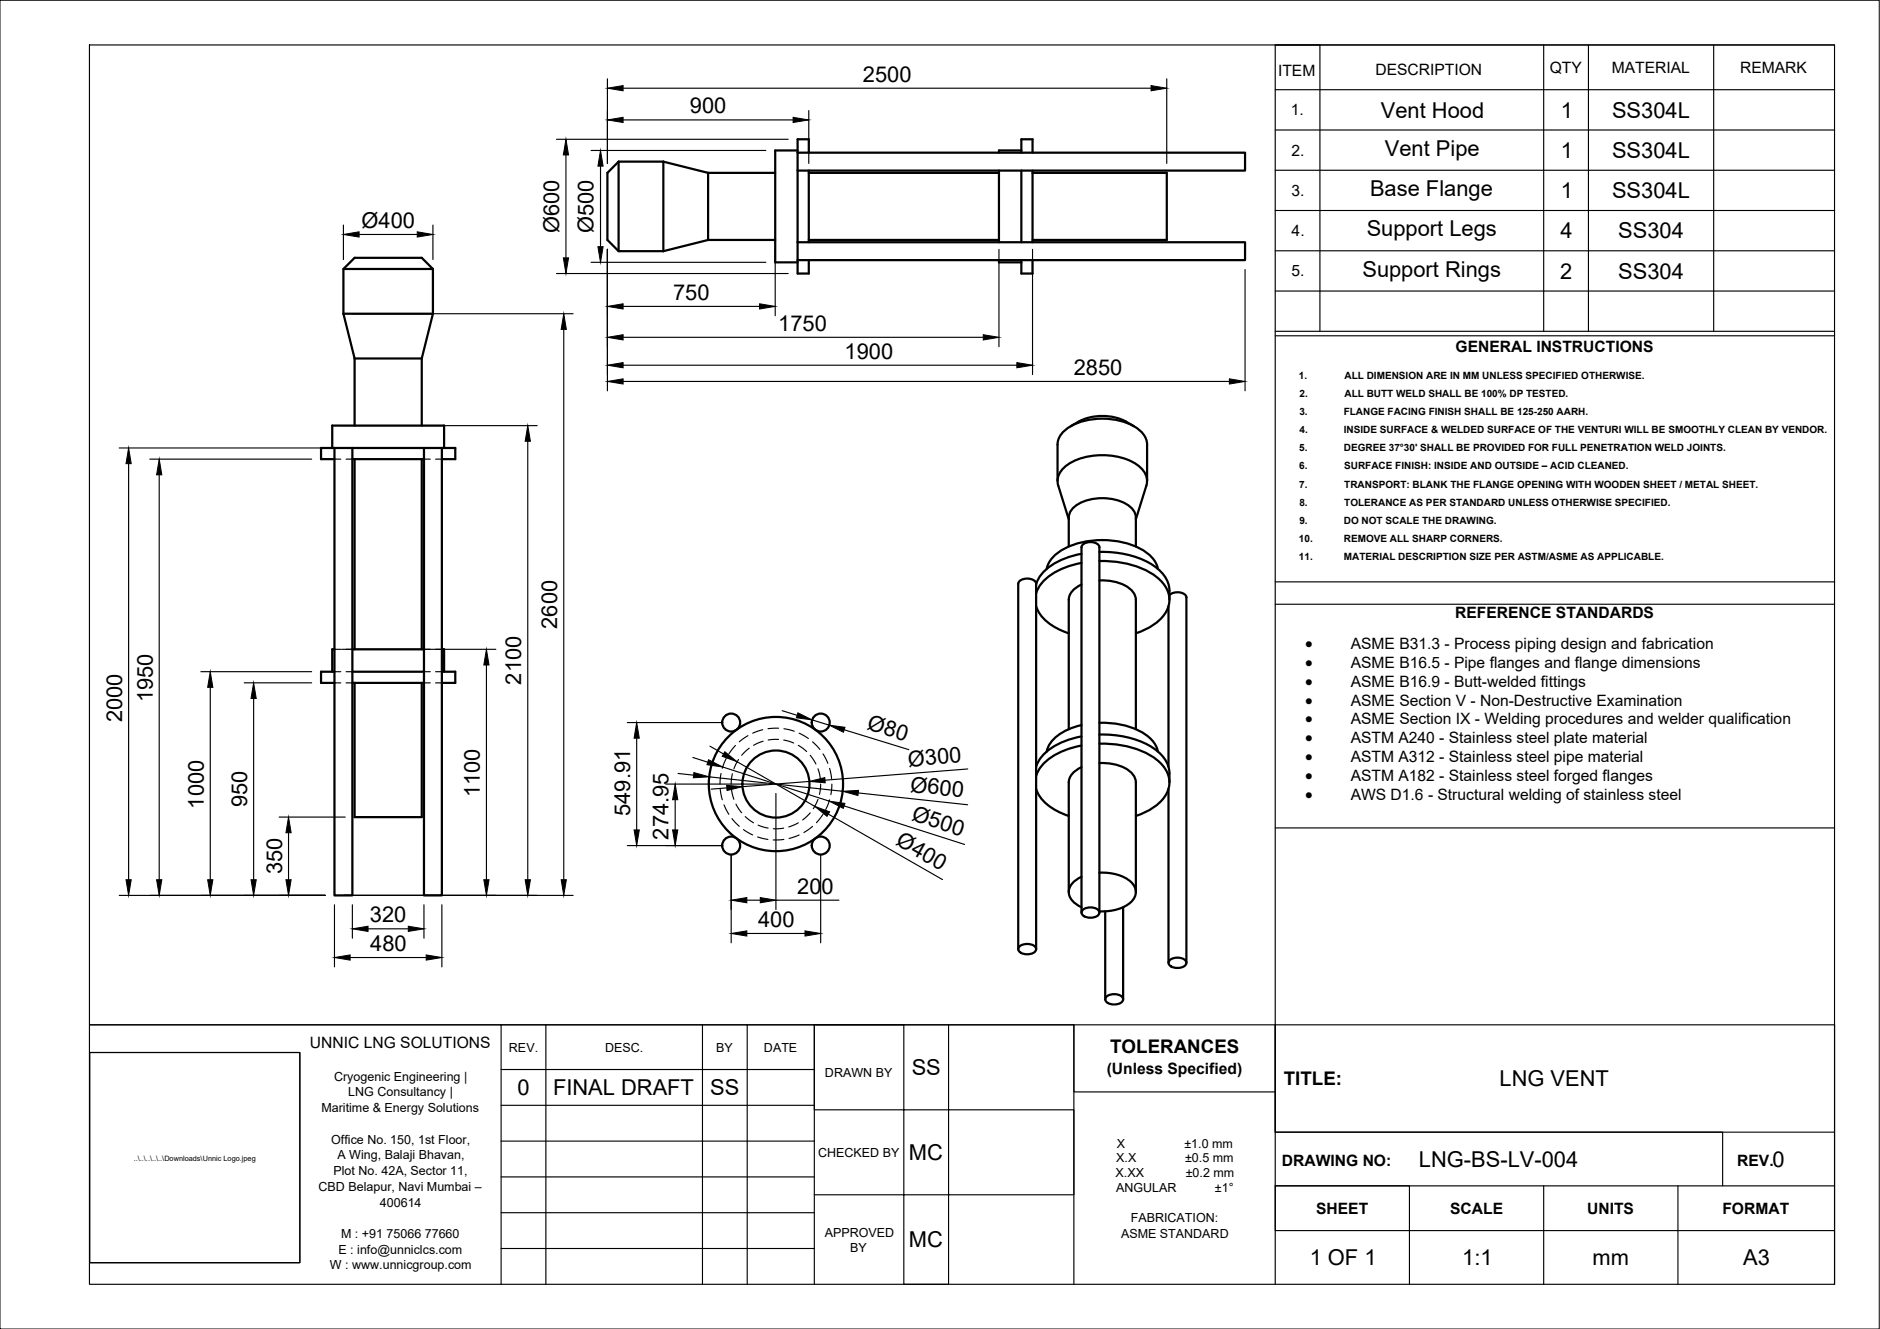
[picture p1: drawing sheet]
<svg xmlns="http://www.w3.org/2000/svg" width="420mm" height="297mm" viewBox="0 0 420 297" stroke-linecap="round" stroke-linejoin="round" font-family="sans-serif">
<!-- layer: Visible -->
<g fill="none" stroke="#000" stroke-width=".5">
<path d="M138.3 36.1l-2.5 2.5v15l2.5 2.5h10M138.3 36.1v20M138.3 36.1h10M148.3 36.1v20M148.3 36.1l10 2.5M158.3 38.6v15M158.3 38.6h14.9M178.3 33.6h-5.1v25h5.1M178.3 34.1v-3h2.5v3M178.3 38.1v16M178.3 34.1v4M178.3 34.1h100v4h-100"/>
<path d="M180.8 38.1v16M180.8 38.6h42.5M223.3 38.1v16M228.3 33.6h-5v.5M228.3 34.1v-3h2.5v3M228.3 38.1v16M230.8 38.6h30v15h-30M230.8 38.1v16M158.3 53.6h14.9M158.3 53.6l-10 2.5M178.3 58.1v3h2.5v-3M178.3 54.1v4"/>
<path d="M178.3 54.1h100v4h-100M180.8 53.6h42.5M223.3 58.1v.5h5M228.3 58.1v3h2.5v-3M76.8 60.1h20M76.8 70.1h20M76.8 70.1l2.4 10M96.8 60.1l-2.5-2.5h-15.1l-2.4 2.5v10M96.8 60.1v10M96.8 70.1l-2.5 10M79.2 80.1h15.1M79.2 80.1v15"/>
<path d="M94.3 80.1v15M241 94.2l-1.7 1.1M241.1 94.2a11.9 11.9 0 0 1 12.3 1.1M74.3 100.1v-5h25v5M74.8 100.1h-3v2.5h3M74.8 100.1h4M74.8 100.1v100h4v-100M78.8 102.6h16M78.8 100.1h16M79.2 102.6v42.5M94.3 102.6v42.5M94.8 100.1h4"/>
<path d="M94.8 100.1v100h4v-100M98.8 100.1h2.9v2.5h-2.9M236.3 107.5v-8.2a5 5 0 0 1 3-4 15.3 15.3 0 0 1 15 .5 4.7 4.7 0 0 1 2.1 3.5v8.2M236.5 108.5a4.2 4.2 0 0 1 2.4-4.8 15.4 15.4 0 0 1 14.9 0 4.4 4.4 0 0 1 2.4 4.8M236.5 108.5l2.4 7.6M256.2 108.5l-2.3 7.6M231.6 135.5a9.6 9.6 0 0 0 6.1 5.6l1.2 .5M233.9 127.2a8.1 8.1 0 0 1 5.7-5.4 19.4 19.4 0 0 1 16.5 1.6 6.3 6.3 0 0 1 2.7 3.8M238.9 122.1v-6.4a4.2 4.2 0 0 1 3-3.5 11.4 11.4 0 0 1 10.5 .9 3.3 3.3 0 0 1 1.5 2.6v6.4M241.7 125.8a14.6 14.6 0 0 0-9.3 5.1l-.8 1.7M241.7 123.8a14.6 14.6 0 0 0-9.3 5.1l-.8 1.7M241.7 130.6a4.2 4.2 0 0 0-2.8 3.5v28.9"/>
<path d="M245.7 125.4a20 20 0 0 1 13.1 3.8 5.9 5.9 0 0 1-.1 9.7 14.8 14.8 0 0 1-4.8 2.7M245.7 123.4a19.6 19.6 0 0 1 13.5 4.2 6.9 6.9 0 0 1 2.2 6.5M245.7 129.7a9 9 0 0 1 7.7 2.8l.5 1.6v28.9M261.1 135.5v35.9M261.4 133a2.72 2.72 0 0 1 3.7 .2v82M74.8 145.1h-.5v5M74.8 150.1h-3v2.5h3M78.8 145.1h16M78.8 152.6h16M78.8 150.1h16M79.2 152.6v30h15.1v-30M98.8 145.1h.5v5"/>
<path d="M98.8 150.1h2.9v2.5h-2.9M231.6 176.3a9.6 9.6 0 0 0 6.1 5.7l1.2 .4M241.7 162.1a11.1 11.1 0 0 0-7.2 4.3l-.6 1.6M241.7 166.6a14.6 14.6 0 0 0-9.3 5.2l-.8 1.6M241.7 164.6a14.6 14.6 0 0 0-9.3 5.1l-.8 1.7M241.7 171.5a4.2 4.2 0 0 0-2.8 3.4v24.5M245.7 161.6a15.5 15.5 0 0 1 11.8 3.9l1 1.6 .3 .9M245.7 166.2a20 20 0 0 1 13.1 3.8 5.9 5.9 0 0 1-.1 9.8 14.8 14.8 0 0 1-4.8 2.6M245.7 164.2a19.6 19.6 0 0 1 13.5 4.2 6.9 6.9 0 0 1 2.2 6.5M245.7 170.6a9 9 0 0 1 7.7 2.8l.5 1.5v24.5M261.1 176.3v38.9M241.7 196a3.8 3.8 0 0 0-2.8 3.9 4.5 4.5 0 0 0 2.8 2.9"/>
<path d="M245.7 195.1a9.2 9.2 0 0 1 7.5 2.5 2.97 2.97 0 0 1-1 4.5 10.6 10.6 0 0 1-6.5 1.6M227.6 212.1v-81.6a2.32 2.32 0 0 1 3.4-.8l.5 .5 .1 .3v81.6M227.8 211.6a2.64 2.64 0 0 1 3.8 .4 1.63 1.63 0 0 1-2 1.3 1.63 1.63 0 0 1-2-1.3zM241.7 204v-81.7a2.32 2.32 0 0 1 3.4-.8l.5 .5 .1 .3v81.7M241.9 203.4a2.64 2.64 0 0 1 3.8 .4 1.63 1.63 0 0 1-2 1.3 1.63 1.63 0 0 1-2-1.3zM247 203.7v19.7M251 202.8v20.6M261.4 214.7a2.64 2.64 0 0 1 3.7 .3 1.63 1.63 0 0 1-2 1.4 1.63 1.63 0 0 1-1.9-1.4zM247.2 222.8a2.64 2.64 0 0 1 3.8 .4 1.63 1.63 0 0 1-2 1.3 1.63 1.63 0 0 1-2-1.3z"/>
<circle cx="163.4" cy="161.5" r="2.01"/>
<circle cx="173.4" cy="175.2" r="7.5"/>
<circle cx="173.4" cy="175.2" r="15"/>
<circle cx="183.4" cy="161.5" r="2.01"/>
<circle cx="163.4" cy="189" r="2.01"/>
<circle cx="183.4" cy="189" r="2.01"/>
</g>
<!-- layer: Hidden -->
<g fill="none" stroke="#000" stroke-width=".25">
<path d="M74.8 102.6h1.4M77.3 102.6h1.5M94.8 102.6h1.4M97.3 102.6h1.5M74.8 145.1h1.4M74.8 152.6h1.4M74.8 150.1h1.4M77.3 145.1h1.5M77.3 152.6h1.5M77.3 150.1h1.5M94.8 145.1h1.4M94.8 152.6h1.4"/>
<path d="M94.8 150.1h1.4M97.3 145.1h1.5M97.3 152.6h1.5M97.3 150.1h1.5M161 176.4l.4 2.4M161.1 172.9l-.2 2.3M161.8 179.9l1.1 2.1M162.3 169.5l-.9 2.2M163.5 176.4l.5 2.3M163.7 172.9l-.3 2.3M164.4 166.6l-1.5 1.9M164.5 179.7l1.2 2"/>
<path d="M165.1 169.8l-1.1 2M167.2 164.4l-2 1.4M167.4 167.2l-1.6 1.6M170.5 163.1l-2.3 .8M170.6 165.7l-2.2 .9M174 165.3l-2.3 .1M174 162.8l-2.4 .1M175.2 165.4l2.2 .7M175.2 162.9l2.3 .5M178.4 166.6l1.9 1.4M178.6 163.9l2.1 1.2M181.1 168.8l1.3 2"/>
<path d="M181.6 165.8l1.6 1.7M182.8 178.7l-1 2M182.8 171.8l.5 2.3M183.4 175.3l-.3 2.3M183.9 168.5l1.1 2.1M185.4 171.7l.5 2.4M185.4 178.8l-.9 2.2M185.9 175.3l-.2 2.3M163.6 183l1.6 1.7M166.2 185.4l2 1.2M166.5 182.5l1.9 1.4M169.3 187.1l2.3 .5"/>
<path d="M169.4 184.4l2.3 .7M175.1 185.1l-2.3 .1M175.2 187.6l-2.4 .1M178.4 183.9l-2.1 .9M178.6 186.6l-2.2 .8M181.1 181.7l-1.7 1.6M181.6 184.7l-1.9 1.4M183.9 182l-1.4 1.9"/>
</g>
<!-- layer: FD_Dimensions -->
<g fill="none" stroke="#000" stroke-width=".25">
<path d="M135.8 17.6v18.9M139.3 19.7h117.9M260.8 17.6v18.9M124.4 31.1h51.7M126.5 34.6v23M132.1 33.6h39.1M134.2 37.1v18M139.3 26.8h37.9M180.8 24.7v11.8M76.8 50.3v7.7M80.3 52.4h12.9M96.8 50.3v7.7"/>
<path d="M132.1 58.6h39.1M135.8 55.7v31.7M173.2 55.7v14.9M223.3 55.7v21.8M230.8 55.7v28M78.8 70.1h49.3M124.4 61.1h51.7M126 73.6v123M139.3 75.4h80.5M139.3 68.5h30.5M278.3 60.2v27.2M76.3 95.1h43.8"/>
<path d="M118 98.6v98M139.3 85.3h135.5M139.3 81.6h88M26.6 100.1h46.1M28.7 103.6v93M33.5 102.6h36.1M35.6 106.1v90.5M44.9 150.1h24.7M47 153.6v43M54.6 152.6h15M56.7 156.1v40.5M76.3 145.1h34.5"/>
<path d="M108.7 148.6v48M174.8 158.8l3.3 1.1M140.2 161.5h21.1M142.3 165v20.5M148.8 175.2h22.5M150.9 178.7v6.8M151.5 172.9l3.5 .4M154.8 169.3l3.4 1.1M158.5 173.6l29.8 3.3M158.7 166.8l3 1.7M161.5 171.4l23.8 7.7M162.4 176.1l-3.4 .3"/>
<path d="M164.7 170.3l17.4 9.9M173.4 177.3v26M180.9 174.7l-15 1.1M181.5 160.9l3.8 1.2M188.7 163.1l14.4 4.5M191.8 177.2l24.5 2.7M216.3 171.9l-31.9 2.5M62.4 182.6h14.8M64.5 186.1v10.5M140.2 189h21.1M163.4 191.1v19.6M183.4 191.1v19.6"/>
<path d="M185.1 182l25.5 14.6M188.6 180.1l27 8.6M26.6 200.1h46.1M74.8 202.2v13.9M76.9 200.1h51.2M78.3 214h16.9M78.8 202.2v7.5M82.3 207.6h8.9M94.8 202.2v7.5M98.8 202.2v13.9M166.9 208.6h13M166.9 201.2h3"/>
<path d="M173.4 201.2h14.1"/>
</g>
<g fill="#000" stroke="#000" stroke-width=".22">
<path d="M135.8 19.7l3.5-.6v1.2zM257.2 19.1l3.6 .6-3.6 .6zM126.5 31.1l.6 3.5h-1.2zM134.2 33.6l.6 3.5h-1.2zM135.8 26.8l3.5-.6v1.2zM177.2 26.2l3.6 .6-3.6 .6zM76.8 52.4l3.5-.6v1.2zM93.2 51.8l3.6 .6-3.6 .6zM125.9 57.6h1.2l-.6 3.5zM133.6 55.1h1.2l-.6 3.5zM126 70.1l.6 3.5h-1.2zM135.8 75.4l3.5-.6v1.2z"/>
<path d="M135.8 68.5l3.5-.6v1.2zM169.8 67.9l3.4 .6-3.4 .6zM219.8 74.8l3.5 .6-3.5 .6zM118 95.1l.5 3.5h-1.1zM135.8 85.3l3.5-.6v1.1zM135.8 81.6l3.5-.6v1.2zM227.3 81l3.5 .6-3.5 .6zM274.8 84.7l3.5 .6-3.5 .5zM28.7 100.1l.6 3.5h-1.1zM35.6 102.6l.6 3.5h-1.2zM47 150.1l.6 3.5h-1.2zM56.7 152.6l.6 3.5h-1.2z"/>
<path d="M108.7 145.1l.6 3.5h-1.2zM178.3 159.3l3.2 1.6-3.5-.5zM142.3 161.5l.6 3.5h-1.2zM150.9 175.2l.6 3.5h-1.2zM155.1 172.7l3.4 .9-3.5 .2zM158.3 169.8l3.2 1.6-3.5-.5zM162 168l2.7 2.3-3.3-1.3zM162.4 175.5l3.5 .3-3.4 .9zM180.9 174.7l3.4-.9 .1 1.2zM185.3 179.1l3.5 .5-.3 1.1zM185.3 162.1l3.5 .5-.3 1.1zM188.3 176.9l3.6-.2-.2 1.1z"/>
<path d="M28.2 196.6h1.1l-.6 3.5zM35 196.6h1.2l-.6 3.5zM46.4 196.6h1.2l-.6 3.5zM56.1 196.6h1.2l-.6 3.5zM63.9 196.6h1.2l-.6 3.5zM64.5 182.6l.6 3.5h-1.2zM108.1 196.6h1.2l-.6 3.5zM117.4 196.6h1.1l-.5 3.5zM125.4 196.6h1.2l-.6 3.5zM141.7 185.5h1.2l-.6 3.5zM150.3 185.5h1.2l-.6 3.5zM182.1 180.2l3.3 1.2-.6 1.1z"/>
<path d="M74.8 214l3.5-.6v1.2zM78.8 207.6l3.5-.6v1.2zM91.2 207l3.6 .6-3.6 .6zM95.2 213.4l3.6 .6-3.6 .6zM163.4 208.6l3.5-.5v1.1zM163.4 201.2l3.5-.6v1.2zM169.9 200.6l3.5 .6-3.5 .6zM179.9 208.1l3.5 .5-3.5 .6z"/>
</g>
<!-- layer: 0 -->
<path d="M0 .1h420v296.9h-420z" fill="none" stroke="#000" stroke-width=".22"/>
<g fill="none" stroke="#000" stroke-width=".25">
<path d="M20 10.1h390v276.9h-390zM285 10.1h10v63.9M285 10.1h125M285 10.1v219M345 10.1v63.9M355 10.1v63.9M383 10.1v63.9M285 20.1h125M285 29.1h125M285 38.1h125M285 47h125M285 56.1h125"/>
<path d="M285 65.1h125M285 74h125M285 75.1h125M285 130.1h125M285 135.1h125M285 185h125M20 235.2h47v47h-47zM112 229.1h70M112 239h70M122 229.1v57.9M157 229.1v57.9M167 229.1v57.9"/>
<path d="M212 229.1v57.9h-10v-57.9h-20v18.9h58v19h-58M240 229.1v14.9h45M112 247h70M112 255h70M285 253h100v12M410 253h-125v-23.9v57.9M112 263h70M112 271h70M112 279h70M285 265h30v22M285 265v10h125M285 265h125"/>
<path d="M345 265v22M375 265v22M112 287v-57.9h-92h390v57.9M182 287v-57.9h58v57.9"/>
</g>
<g font-size="4.9">
<text x="192.9" y="18.3">2500</text>
<text x="154.2" y="25.3">900</text>
<text x="308.6" y="26.3">Vent Hood</text>
<text x="348.8" y="26.3">1</text>
<text x="360.3" y="26.3">SS304L</text>
<text x="309.5" y="34.8">Vent Pipe</text>
<text x="348.8" y="35.3">1</text>
<text x="360.3" y="35.3">SS304L</text>
<text x="306.2" y="43.8">Base Flange</text>
<text x="348.8" y="44.3">1</text>
<text x="360.3" y="44.3">SS304L</text>
<text x="80.8" y="50.9">Ø400</text>
<text x="124.9" y="52.1" transform="rotate(-90 124.9 52.1)">Ø600</text>
<text x="132.7" y="52.1" transform="rotate(-90 132.7 52.1)">Ø500</text>
<text x="305.4" y="52.8">Support Legs</text>
<text x="348.7" y="53.3">4</text>
<text x="361.7" y="53.3">SS304</text>
<text x="304.5" y="61.8">Support Rings</text>
<text x="348.7" y="62.3">2</text>
<text x="361.7" y="62.3">SS304</text>
<text x="150.4" y="67">750</text>
<text x="173.9" y="73.9">1750</text>
<text x="188.8" y="80.2">1900</text>
<text x="240" y="83.8">2850</text>
<text x="124.5" y="140.5" transform="rotate(-90 124.5 140.5)">2600</text>
<text x="116.5" y="153" transform="rotate(-90 116.5 153)">2100</text>
<text x="27.3" y="161.4" transform="rotate(-90 27.3 161.4)">2000</text>
<text x="34.1" y="157" transform="rotate(-90 34.1 157)">1950</text>
<text x="193.6" y="163" transform="rotate(17 193.6 163)">Ø80</text>
<text x="203.1" y="171.4" transform="rotate(-5 203.1 171.4)">Ø300</text>
<text x="107.3" y="178.2" transform="rotate(-90 107.3 178.2)">1100</text>
<text x="203.4" y="176.9" transform="rotate(6 203.4 176.9)">Ø600</text>
<text x="45.5" y="180.7" transform="rotate(-90 45.5 180.7)">1000</text>
<text x="55.2" y="180.4" transform="rotate(-90 55.2 180.4)">950</text>
<text x="140.8" y="182.4" transform="rotate(-90 140.8 182.4)">549.91</text>
<text x="203.5" y="183.3" transform="rotate(18 203.5 183.3)">Ø500</text>
<text x="149.4" y="187.6" transform="rotate(-90 149.4 187.6)">274.95</text>
<text x="200" y="188.7" transform="rotate(30 200 188.7)">Ø400</text>
<text x="63" y="195.4" transform="rotate(-90 63 195.4)">350</text>
<text x="178.2" y="199.7">200</text>
<text x="82.7" y="206.1">320</text>
<text x="169.4" y="207.2">400</text>
<text x="82.8" y="212.6">480</text>
<text x="115.7" y="244.8">0</text>
<text x="123.6" y="244.8">FINAL DRAFT</text>
<text x="158.7" y="244.8">SS</text>
<text x="203.8" y="240.3">SS</text>
<text x="335.1" y="242.8">LNG VENT</text>
<text x="203.1" y="259.3">MC</text>
<text x="317.1" y="260.8">LNG-BS-LV-004</text>
<text x="396.2" y="260.8">0</text>
<text x="203.1" y="278.8">MC</text>
<text x="292.7" y="282.8">1 OF 1</text>
<text x="326.8" y="282.8">1:1</text>
<text x="355.9" y="282.8">mm</text>
<text x="389.6" y="282.8">A3</text>
</g>
<g font-size="4.2">
<text x="248.1" y="235.4">TOLERANCES</text>
<text x="286.9" y="242.5">TITLE:</text>
</g>
<g font-size="3.7">
<text x="291.7" y="145.1">·</text>
<text x="291.7" y="149.3">·</text>
<text x="291.7" y="153.5">·</text>
<text x="291.7" y="157.7">·</text>
<text x="291.7" y="161.9">·</text>
<text x="291.7" y="166.1">·</text>
<text x="291.7" y="170.3">·</text>
<text x="291.7" y="174.5">·</text>
<text x="291.7" y="178.7">·</text>
</g>
<g font-size="3.5">
<text x="285.6" y="17">ITEM</text>
<text x="307.4" y="16.7">DESCRIPTION</text>
<text x="346.3" y="16.4">QTY</text>
<text x="360.2" y="16.3">MATERIAL</text>
<text x="388.9" y="16.3">REMARK</text>
<text x="288.5" y="25.8">1.</text>
<text x="288.6" y="34.8">2.</text>
<text x="288.6" y="43.8">3.</text>
<text x="288.7" y="52.8">4.</text>
<text x="288.6" y="61.8">5.</text>
<text x="325.3" y="78.6">GENERAL INSTRUCTIONS</text>
<text x="325.2" y="138.2">REFERENCE STANDARDS</text>
<text x="301.9" y="145.1">ASME B31.3 - Process piping design and fabrication</text>
<text x="301.9" y="149.3">ASME B16.5 - Pipe flanges and flange dimensions</text>
<text x="301.9" y="153.5">ASME B16.9 - Butt-welded fittings</text>
<text x="301.9" y="157.7">ASME Section V - Non-Destructive Examination</text>
<text x="301.9" y="161.9">ASME Section IX - Welding procedures and welder qualification</text>
<text x="301.9" y="166.1">ASTM A240 - Stainless steel plate material</text>
<text x="301.9" y="170.3">ASTM A312 - Stainless steel pipe material</text>
<text x="301.9" y="174.5">ASTM A182 - Stainless steel forged flanges</text>
<text x="301.9" y="178.7">AWS D1.6 - Structural welding of stainless steel</text>
<text x="69.3" y="234.3">UNNIC LNG SOLUTIONS</text>
<text x="247.4" y="240">(Unless Specified)</text>
<text x="286.5" y="260.5">DRAWING NO:</text>
<text x="388.3" y="260.5">REV.</text>
<text x="294.1" y="271.3">SHEET</text>
<text x="324.1" y="271.3">SCALE</text>
<text x="354.7" y="271.3">UNITS</text>
<text x="384.9" y="271.3">FORMAT</text>
</g>
<g font-size="2.8">
<text x="113.7" y="235">REV.</text>
<text x="135.2" y="235">DESC.</text>
<text x="160" y="235">BY</text>
<text x="170.7" y="235">DATE</text>
<text x="74.7" y="241.5">Cryogenic Engineering |</text>
<text x="77.8" y="245">LNG Consultancy |</text>
<text x="184.4" y="240.8">DRAWN BY</text>
<text x="71.8" y="248.6">Maritime &amp; Energy Solutions</text>
<text x="74" y="255.6">Office No. 150, 1st Floor,</text>
<text x="249.6" y="256.5">X</text>
<text x="264.7" y="256.5">±1.0 mm</text>
<text x="74.5" y="262.7">Plot No. 42A, Sector 11,</text>
<text x="75.4" y="259.1">A Wing, Balaji Bhavan,</text>
<text x="182.8" y="258.5">CHECKED BY</text>
<text x="249.3" y="263.2">X.XX</text>
<text x="249.5" y="259.8">X.X</text>
<text x="264.8" y="259.8">±0.5 mm</text>
<text x="265" y="263.2">±0.2 mm</text>
<text x="71.2" y="266.2">CBD Belapur, Navi Mumbai –</text>
<text x="84.9" y="269.7">400614</text>
<text x="249.5" y="266.5">ANGULAR</text>
<text x="271.5" y="266.5">±1°</text>
<text x="252.7" y="273.2">FABRICATION:</text>
<text x="75.6" y="280.2">E : info@unniclcs.com</text>
<text x="76.2" y="276.7">M : +91 75066 77660</text>
<text x="184.3" y="276.4">APPROVED</text>
<text x="190" y="279.7">BY</text>
<text x="250.5" y="276.6">ASME STANDARD</text>
<text x="73.7" y="283.7">W : www.unnicgroup.com</text>
</g>
<g font-size="2.2">
<text x="290.3" y="84.7">1.</text>
<text x="290.4" y="88.7">2.</text>
<text x="300.5" y="84.7">ALL DIMENSION ARE IN MM UNLESS SPECIFIED OTHERWISE.</text>
<text x="300.5" y="88.7">ALL BUTT WELD SHALL BE 100% DP TESTED.</text>
<text x="290.4" y="92.8">3.</text>
<text x="300.3" y="92.8">FLANGE FACING FINISH SHALL BE 125-250 AARH.</text>
<text x="290.4" y="100.9">5.</text>
<text x="290.4" y="96.8">4.</text>
<text x="300.3" y="100.9">DEGREE 37°30' SHALL BE PROVIDED FOR FULL PENETRATION WELD JOINTS.</text>
<text x="300.3" y="96.8">INSIDE SURFACE &amp; WELDED SURFACE OF THE VENTURI WILL BE SMOOTHLY CLEAN BY VENDOR.</text>
<text x="290.4" y="104.9">6.</text>
<text x="300.4" y="104.9">SURFACE FINISH: INSIDE AND OUTSIDE – ACID CLEANED.</text>
<text x="290.4" y="109">7.</text>
<text x="290.4" y="113">8.</text>
<text x="300.4" y="109">TRANSPORT: BLANK THE FLANGE OPENING WITH WOODEN SHEET / METAL SHEET.</text>
<text x="300.4" y="113">TOLERANCE AS PER STANDARD UNLESS OTHERWISE SPECIFIED.</text>
<text x="290.4" y="117.1">9.</text>
<text x="300.3" y="117.1">DO NOT SCALE THE DRAWING.</text>
<text x="290.3" y="121.1">10.</text>
<text x="290.3" y="125.2">11.</text>
<text x="300.3" y="121.1">REMOVE ALL SHARP CORNERS.</text>
<text x="300.3" y="125.2">MATERIAL DESCRIPTION SIZE PER ASTM/ASME AS APPLICABLE.</text>
</g>
<text font-size="1.6" x="29.9" y="259.5">..\..\..\..\..\Downloads\Unnic Logo.jpeg</text>
</svg>
